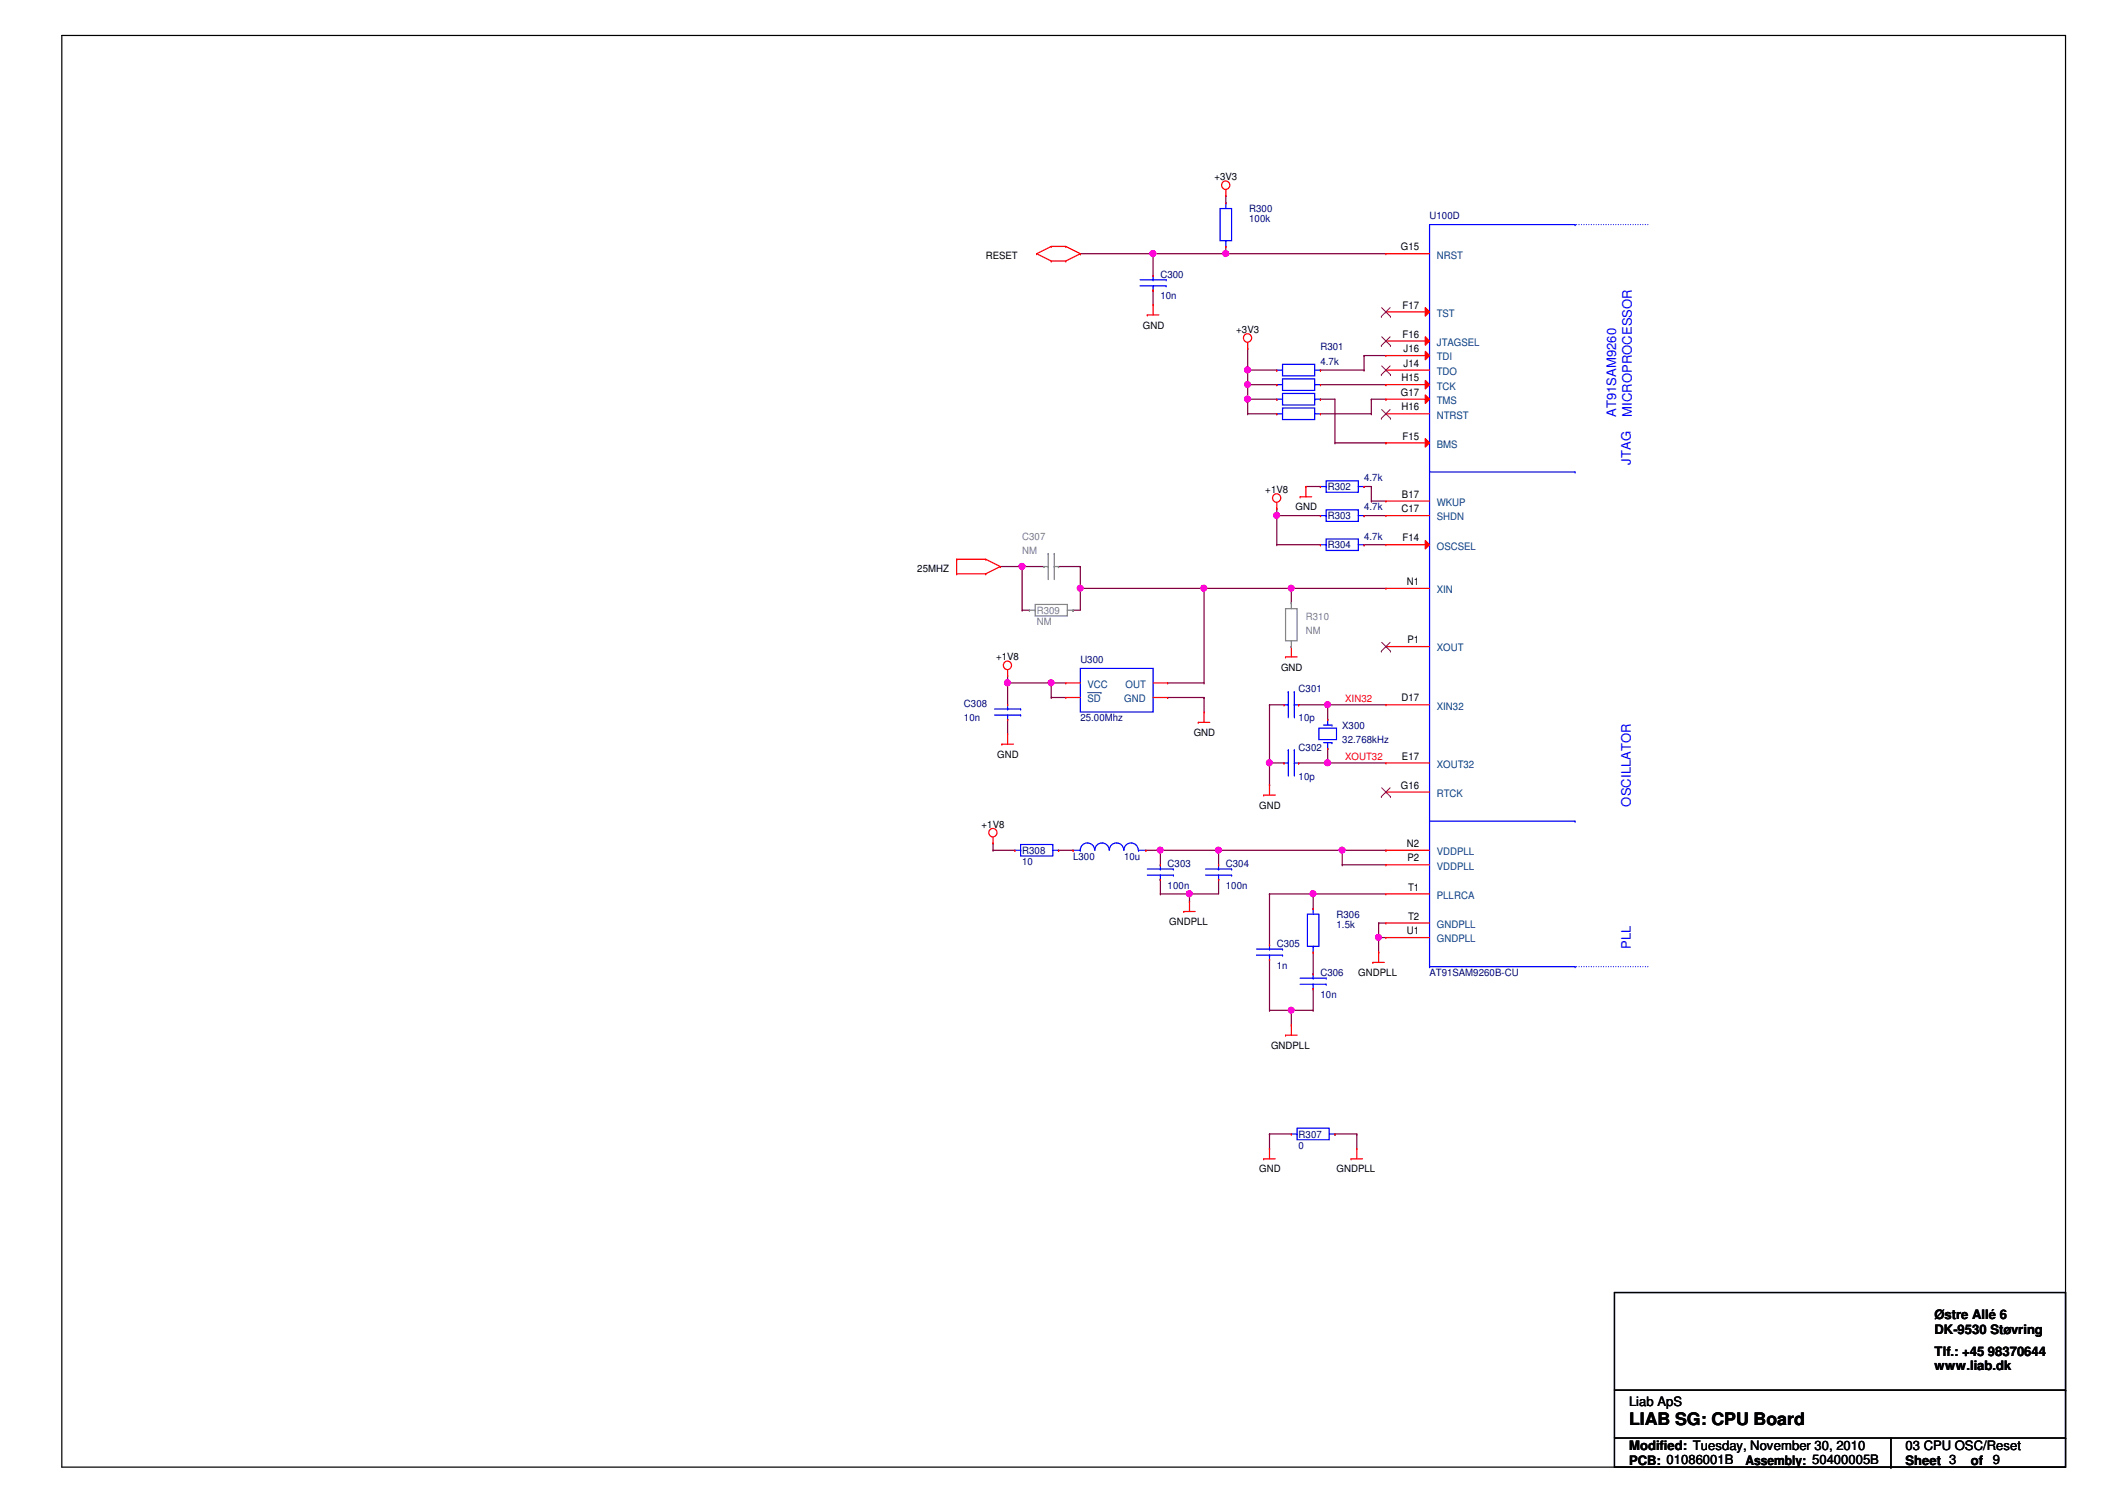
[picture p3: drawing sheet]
<svg xmlns="http://www.w3.org/2000/svg" width="297mm" height="210mm" viewBox="0 0 297 210" stroke-linecap="round" stroke-linejoin="round" font-family="sans-serif">
<path d="M8.6 5h279.9v199.9h-279.9z" fill="none" stroke="#000" stroke-width=".17"/>
<path d="M178.3 72h.1M178.3 72v4.1M185.4 98.4h.1M185.4 98.4h8.1M185.4 106.6h.1M185.4 106.6h8.1" fill="none" stroke="#800040" stroke-width=".17"/>
<circle cx="185.4" cy="98.4" r=".4" fill="#f0f"/>
<circle cx="185.4" cy="98.4" r=".4" fill="none" stroke="#f0f" stroke-width=".17"/>
<path d="M177.3 98.4h.1M177.3 98.4h2M177.3 98.4v8.2M177.3 106.6h.1" fill="none" stroke="#800040" stroke-width=".17"/>
<circle cx="177.3" cy="106.5" r=".4" fill="#f0f"/>
<circle cx="177.3" cy="106.5" r=".4" fill="none" stroke="#f0f" stroke-width=".17"/>
<path d="M177.3 109.6h.1M177.3 106.6h.1M177.3 106.6v3M177.3 106.6h2M185.4 106.6h.1M185.4 104.5v2.1" fill="none" stroke="#800040" stroke-width=".17"/>
<circle cx="185.4" cy="106.5" r=".4" fill="#f0f"/>
<circle cx="185.4" cy="106.5" r=".4" fill="none" stroke="#f0f" stroke-width=".17"/>
<path d="M178.3 72h.1M178.3 72h6.1M190.5 67.9h.1M190.5 67.9h1M181.4 98.4h.1M181.4 98.4h4M185.4 98.4h.1M185.4 98.4v2.1M181.4 106.6h.1M181.4 106.6h4" fill="none" stroke="#800040" stroke-width=".17"/>
<circle cx="178.3" cy="72" r=".4" fill="#f0f"/>
<circle cx="178.3" cy="72" r=".4" fill="none" stroke="#f0f" stroke-width=".17"/>
<g fill="none" stroke="#800040" stroke-width=".17">
<path d="M174.2 51.7h.1M174.2 51.7h4.1M184.4 55.8h.1M184.4 55.8h2M184.4 53.7h9.1M190.5 49.7h.1M190.5 49.7h3M193.5 53.7h.1M178.3 71h.1M178.3 76.1h.1M178.3 71v1M178.3 76.1h6.1"/>
<path d="M190.5 72h.1M190.5 76.1h.1M190.5 72h3M190.5 76.1h3M191.5 67.9h.1M191.5 70h.1M191.5 67.9v2.1M191.5 70h2"/>
</g>
<circle cx="174.2" cy="51.7" r=".4" fill="#f0f"/>
<circle cx="174.2" cy="51.7" r=".4" fill="none" stroke="#f0f" stroke-width=".17"/>
<path d="M174.2 48.6h.1M174.2 53.7h.1M174.2 51.7h.1M174.2 55.8h.1M174.2 48.6v7.2M174.2 53.7h4.1M174.2 55.8h4.1" fill="none" stroke="#800040" stroke-width=".17"/>
<circle cx="174.2" cy="55.7" r=".4" fill="#f0f"/>
<circle cx="174.2" cy="55.7" r=".4" fill="none" stroke="#f0f" stroke-width=".17"/>
<circle cx="174.2" cy="53.7" r=".4" fill="#f0f"/>
<circle cx="174.2" cy="53.7" r=".4" fill="none" stroke="#f0f" stroke-width=".17"/>
<path d="M171.2 35.4h.1M171.2 35.4h22.3M174.2 57.8h.1M174.2 55.8h.1M174.2 57.8h4.1M174.2 55.8v2M182.4 67.9h.1M182.4 67.9h2" fill="none" stroke="#800040" stroke-width=".17"/>
<circle cx="171.2" cy="35.4" r=".4" fill="#f0f"/>
<circle cx="171.2" cy="35.4" r=".4" fill="none" stroke="#f0f" stroke-width=".17"/>
<path d="M180.3 82.2h.1M180.3 82.2h13.2" fill="none" stroke="#800040" stroke-width=".17"/>
<circle cx="180.3" cy="82.1" r=".4" fill="#f0f"/>
<circle cx="180.3" cy="82.1" r=".4" fill="none" stroke="#f0f" stroke-width=".17"/>
<path d="M183.4 124.8h.1M183.4 124.8h10.1M177.3 158.4h.1M177.3 158.4h3M177.3 158.4v2M186.4 158.4h.1M186.4 158.4h3.1M189.5 158.4h.1M189.5 158.4v2" fill="none" stroke="#800040" stroke-width=".17"/>
<circle cx="183.4" cy="124.8" r=".4" fill="#f0f"/>
<circle cx="183.4" cy="124.8" r=".4" fill="none" stroke="#f0f" stroke-width=".17"/>
<path d="M177.3 124.8h.1M177.3 124.8h6.1v2.1M177.3 124.8v7.2M177.3 134v7.1M183.4 126.9h.1M183.4 136h.1M183.4 133v3M177.3 141.1h.1M177.3 141.1h3M180.3 141.1h.1" fill="none" stroke="#800040" stroke-width=".17"/>
<circle cx="180.3" cy="141.1" r=".4" fill="#f0f"/>
<circle cx="180.3" cy="141.1" r=".4" fill="none" stroke="#f0f" stroke-width=".17"/>
<path d="M183.4 138h.1M183.4 138v3.1M192.5 128.9h.1M192.5 130.9h.1M192.5 128.9h1M192.5 128.9v2M180.3 141.1h.1M180.3 141.1v2M180.3 141.1h3.1M183.4 141.1h.1" fill="none" stroke="#800040" stroke-width=".17"/>
<circle cx="192.5" cy="130.9" r=".4" fill="#f0f"/>
<circle cx="192.5" cy="130.9" r=".4" fill="none" stroke="#f0f" stroke-width=".17"/>
<path d="M162 118.7h.1M162 118.7h8.2M162 118.7v2.1M162 122.8h.1M162 122.8v2M192.5 130.9h.1M192.5 133h.1M192.5 130.9h1M192.5 130.9v2.1" fill="none" stroke="#800040" stroke-width=".17"/>
<circle cx="162" cy="118.7" r=".4" fill="#f0f"/>
<circle cx="162" cy="118.7" r=".4" fill="none" stroke="#f0f" stroke-width=".17"/>
<path d="M170.2 118.7h.1M170.2 118.7v2.1M170.2 118.7h17.2M187.4 118.7h.1M166.1 124.8h.1M170.2 122.8h.1M170.2 122.8v2h-4.1" fill="none" stroke="#800040" stroke-width=".17"/>
<circle cx="170.2" cy="118.7" r=".4" fill="#f0f"/>
<circle cx="170.2" cy="118.7" r=".4" fill="none" stroke="#f0f" stroke-width=".17"/>
<circle cx="187.4" cy="118.7" r=".4" fill="#f0f"/>
<circle cx="187.4" cy="118.7" r=".4" fill="none" stroke="#f0f" stroke-width=".17"/>
<path d="M187.4 118.7h.1M187.4 118.7v2.1M187.4 118.7h6.1M193.5 118.7h.1M166.1 124.8h.1M166.1 124.8v1.1M187.4 120.8h.1M187.4 120.8h6.1" fill="none" stroke="#800040" stroke-width=".17"/>
<circle cx="166.1" cy="124.8" r=".4" fill="#f0f"/>
<circle cx="166.1" cy="124.8" r=".4" fill="none" stroke="#f0f" stroke-width=".17"/>
<g fill="none" stroke="#800040" stroke-width=".17">
<path d="M150.9 35.4h.1M150.9 35.4h20.3M161 35.4h.1M161 35.4v3.1M171.2 35.4h.1M171.2 34.4v1M161 40.5h.1M161 40.5v2M138.7 117.7h.1M138.7 117.7v1M160 118.7h2M162 118.7h.1"/>
<path d="M162 124.8h.1M162 124.8h4.1"/>
</g>
<circle cx="161" cy="35.4" r=".4" fill="#f0f"/>
<circle cx="161" cy="35.4" r=".4" fill="none" stroke="#f0f" stroke-width=".17"/>
<g fill="none" stroke="#800040" stroke-width=".17">
<path d="M171.2 27.3h.1M171.2 27.3v1M184.4 51.7h.1M184.4 51.7h6.1M184.4 57.8h7.1M186.4 55.8v6M190.5 51.7h.1M190.5 49.7v2M191.5 57.8h.1M191.5 55.8h.1M191.5 55.8v2M191.5 55.8h2"/>
<path d="M193.5 55.8h.1M142.7 79.1h.1M142.7 79.1h3.1M147.8 79.1h.1M147.8 79.1h3.1M186.4 61.8h.1M186.4 61.8h7.1M193.5 61.8h.1M142.7 85.2h.1M142.7 85.2h1.1M149.9 85.2h.1M150.9 82.2h.1"/>
<path d="M150.9 82.2v3h-1M180.3 82.2h.1M180.3 82.2v2M138.7 118.7h.1M138.7 118.7h3M147.8 118.7h.1M147.8 118.7h2.1"/>
</g>
<circle cx="150.8" cy="82.1" r=".4" fill="#f0f"/>
<circle cx="150.8" cy="82.1" r=".4" fill="none" stroke="#f0f" stroke-width=".17"/>
<path d="M142.7 79.1h.1M142.7 79.1v6.1" fill="none" stroke="#800040" stroke-width=".17"/>
<circle cx="142.7" cy="79.1" r=".4" fill="#f0f"/>
<circle cx="142.7" cy="79.1" r=".4" fill="none" stroke="#f0f" stroke-width=".17"/>
<path d="M139.7 79.1h.1M139.7 79.1h3M150.9 79.1h.1M150.9 79.1v3.1M163.1 95.4h5M168.1 95.4h.1M168.1 82.2h.1M168.1 82.2h12.2M168.1 82.2v13.2" fill="none" stroke="#800040" stroke-width=".17"/>
<circle cx="168.1" cy="82.1" r=".4" fill="#f0f"/>
<circle cx="168.1" cy="82.1" r=".4" fill="none" stroke="#f0f" stroke-width=".17"/>
<path d="M146.8 95.4h.1M146.8 95.4h2M150.9 82.2h.1M150.9 82.2h17.2M163.1 97.4h5M168.1 97.4h.1M168.1 97.4v2" fill="none" stroke="#800040" stroke-width=".17"/>
<circle cx="146.8" cy="95.4" r=".4" fill="#f0f"/>
<circle cx="146.8" cy="95.4" r=".4" fill="none" stroke="#f0f" stroke-width=".17"/>
<path d="M140.7 94.4h.1M140.7 95.4h.1M140.7 94.4v4M140.7 95.4h6.1M146.8 97.4h.1M146.8 95.4h.1M146.8 97.4h2M146.8 95.4v2M140.7 100.5h.1M140.7 100.5v2" fill="none" stroke="#800040" stroke-width=".17"/>
<circle cx="140.7" cy="95.4" r=".4" fill="#f0f"/>
<circle cx="140.7" cy="95.4" r=".4" fill="none" stroke="#f0f" stroke-width=".17"/>
<g fill="none" stroke="#f00" stroke-width=".17">
<path d="M144.8 35.4h.1M144.8 35.4l2 1M146.8 34.4h.1M146.8 36.4h.1M146.8 34.4l-2 1M146.8 34.4h2M146.8 36.4h2M148.8 34.4h.1M148.8 36.4h.1M148.8 34.4l2.1 1M150.9 35.4h.1M150.9 35.4l-2.1 1"/>
<path d="M171.2 27.3h.1M171.2 26.5v.8M193.5 35.4h.1M193.5 35.4h6.1M160.2 44h.1M160.2 44h1.6M161 42.5h.1M161 42.5v1.5M174.2 48.6h.1M174.2 47.8v.8M133.6 78.1h.1M133.6 78.1h4.1"/>
<path d="M133.6 78.1v2M137.7 78.1h.1M137.7 78.1l2 1M139.7 79.1h.1M139.7 79.1l-2 1M178.3 71h.1M178.3 70.2v.8M181.6 69.4h.1M181.6 69.4h1.6M182.4 67.9h.1M182.4 67.9v1.5M133.6 80.1h.1"/>
<path d="M133.6 80.1h4.1M137.7 80.1h.1M140.7 94.4h.1M140.7 93.6v.8M148.8 97.4h.1M148.8 95.4h.1M148.8 97.4h2.1M148.8 95.4h2.1M161 97.4h2.1M161 95.4h2.1M163.1 97.4h.1M163.1 95.4h.1"/>
<path d="M168.1 99.4h.1M168.1 99.4v1.5M179.5 91.7h.1M179.5 91.7h1.6M180.3 90.3h.1M180.3 90.3v1.4M138.7 117.7h.1M138.7 116.9v.8M139.9 103.9h.1M139.9 103.9h1.6M140.7 102.5h.1M140.7 102.5v1.4"/>
<path d="M167.3 100.9h.1M167.3 100.9h1.6M176.5 111h.1M176.5 111h1.6M177.3 109.6h.1M177.3 109.6v1.4M165.3 127.3h.1M165.3 127.3h1.6M166.1 125.9h.1M166.1 125.9v1.4M191.7 134.4h.1M191.7 134.4h1.6"/>
<path d="M192.5 133h.1M192.5 133v1.4M179.5 144.6h.1M179.5 144.6h1.6M180.3 143.1h.1M180.3 143.1v1.5M176.5 161.8h.1M176.5 161.8h1.6M177.3 160.4h.1M177.3 160.4v1.4M188.7 161.8h.1M188.7 161.8h1.6"/>
<path d="M189.5 160.4h.1M189.5 160.4v1.4"/>
<circle cx="171.2" cy="25.9" r=".59"/>
<circle cx="174.2" cy="47.2" r=".59"/>
<circle cx="178.3" cy="69.5" r=".59"/>
<circle cx="140.7" cy="92.9" r=".59"/>
<circle cx="138.6" cy="116.3" r=".59"/>
</g>
<path d="M225.5 180.5h63v24.4h-63zM225.5 194.1h63M288.5 194.1h.1M225.5 200.8h63M264.1 204.9h.1M264.1 200.8v4.1M288.5 200.8h.1" fill="none" stroke="#000" stroke-width=".17"/>
<path d="M220 31.4h.1M220 31.4h-20.4v103.6M199.6 65.9h20.4M220 65.9h.1M150.9 93.3h10.1v6.1h-10.1zM199.6 114.7h20.4M220 114.7h.1M199.6 135h.1M199.6 135h20.4M220 135h.1" fill="none" stroke="#00f" stroke-width=".17"/>
<path d="M151.9 96.7h1.9M153.8 96.7h.1" fill="none" stroke="#004080" stroke-width=".14"/>
<path d="M179.5 85h1.6v4.5h-1.6zM180.3 89.5h.1M180.3 84.2h.1M180.3 90.3h.1M180.3 84.2v.8M180.3 89.5v.8" fill="none" stroke="#808080" stroke-width=".17"/>
<path d="M220 31.4h.1M230.1 31.4h-10.1M220 135h.1M230.1 135h-10.1" fill="none" stroke="#00f" stroke-width=".17" stroke-dasharray="0 .3"/>
<path d="M199 49.1l.6 .6-.6 .5z" fill="#f00"/>
<path d="M193.5 49.7h.1M193.5 49.7h6.1M199 49.1l.6 .6-.6 .5z" fill="none" stroke="#f00" stroke-width=".17"/>
<path d="M199 47l.6 .6-.6 .6z" fill="#f00"/>
<path d="M193.5 47.6h.1M193.5 47.6h6.1M199 47l.6 .6-.6 .6z" fill="none" stroke="#f00" stroke-width=".17"/>
<path d="M192.9 48.3h.1M193 47l1.2 1.3M194.1 47l-1.2 1.3M194.2 48.3h.1" fill="none" stroke="#804000" stroke-width=".14"/>
<path d="M199 43l.6 .6-.6 .6z" fill="#f00"/>
<path d="M193.5 43.6h.1M193.5 51.7h.1M193.5 43.6h6.1M193.5 51.7h6.1M199 43l.6 .6-.6 .6z" fill="none" stroke="#f00" stroke-width=".17"/>
<path d="M192.9 44.2h.1M192.9 52.3h.1M193 43l1.2 1.2M193 51.1l1.2 1.2M194.1 43l-1.2 1.2M194.1 51.1l-1.2 1.2M194.2 44.2h.1M194.2 52.3h.1" fill="none" stroke="#804000" stroke-width=".14"/>
<path d="M199 53.1l.6 .6-.6 .6z" fill="#f00"/>
<path d="M193.5 53.7h.1M193.5 53.7h6.1M199 53.1l.6 .6-.6 .6z" fill="none" stroke="#f00" stroke-width=".17"/>
<path d="M199 55.2l.6 .6-.6 .5z" fill="#f00"/>
<g fill="none" stroke="#f00" stroke-width=".17">
<path d="M193.5 55.8h.1M193.5 57.8h.1M193.5 55.8h6.1M193.5 57.8h6.1M199 55.2l.6 .6-.6 .5zM193.5 70h.1M193.5 72h.1M193.5 70h6.1M193.5 72h6.1M193.5 82.2h.1M193.5 90.3h.1M193.5 98.4h.1"/>
<path d="M193.5 82.2h6.1M193.5 90.3h6.1M193.5 98.4h6.1M193.5 118.7h.1M193.5 106.6h.1M193.5 118.7h6.1M193.5 106.6h6.1M193.5 124.8h.1M193.5 128.9h.1M193.5 120.8h.1M193.5 130.9h.1M193.5 124.8h6.1"/>
<path d="M193.5 128.9h6.1M193.5 120.8h6.1M193.5 130.9h6.1"/>
</g>
<path d="M192.9 58.4h.1M193 57.2l1.2 1.2M194.1 57.2l-1.2 1.2M194.2 58.4h.1M192.9 90.9h.1M193 89.7l1.2 1.2M194.1 89.7l-1.2 1.2M194.2 90.9h.1" fill="none" stroke="#804000" stroke-width=".14"/>
<path d="M199 61.3l.6 .5-.6 .6z" fill="#f00"/>
<path d="M193.5 61.8h.1M193.5 61.8h6.1M199 61.3l.6 .5-.6 .6z" fill="none" stroke="#f00" stroke-width=".17"/>
<path d="M199 75.5l.6 .6-.6 .6z" fill="#f00"/>
<g fill="none" stroke="#f00" stroke-width=".17">
<path d="M161 38.5h.1M171.2 34.4h.1M171.2 28.3h.1M161 40.5h.1M178.3 57.8h.1M178.3 55.8h.1M178.3 53.7h.1M178.3 51.7h.1M184.4 51.7h.1M184.4 53.7h.1M184.4 55.8h.1M184.4 57.8h.1"/>
<path d="M184.4 76.1h.1M184.4 67.9h.1M184.4 72h.1M190.5 76.1h.1M190.5 67.9h.1M190.5 72h.1M193.5 76.1h.1M193.5 76.1h6.1M199 75.5l.6 .6-.6 .6zM140.7 98.4h.1M179.3 98.4h.1M181.4 98.4h.1"/>
<path d="M140.7 100.5h.1M141.7 118.7h.1M147.8 118.7h.1M149.9 118.7h.1M160 118.7h.1M179.3 106.6h.1M181.4 106.6h.1M185.4 100.5h.1M185.4 104.5h.1M193.5 110.6h.1M193.5 110.6h6.1M162 120.8h.1"/>
<path d="M162 122.8h.1M170.2 120.8h.1M170.2 122.8h.1M177.3 132h.1M177.3 134h.1M183.4 133h.1M183.4 126.9h.1M183.4 136h.1M183.4 138h.1M180.3 158.4h.1M186.4 158.4h.1"/>
</g>
<path d="M192.9 111.3h.1M193 110l1.2 1.3M194.1 110l-1.2 1.3M194.2 111.3h.1" fill="none" stroke="#804000" stroke-width=".14"/>
<g fill="none" stroke="#00f" stroke-width=".17">
<path d="M159.2 39.9h3.7M159.2 39.1h3.7M161 39.1h.1M161 39.9h.1M161 38.5v.6M161 39.9v.6M162.9 39.9h.1M162.9 39.1h.1M170.4 29.1h1.6v4.5h-1.6zM171.2 33.6h.1M171.2 28.3h.1M171.2 28.3v.8"/>
<path d="M171.2 33.6v.8M178.3 51.7h.1M178.3 53.7h.1M178.3 55.8h.1M178.3 57.8h.1M178.3 51.7h.8M178.3 53.7h.8M178.3 55.8h.8M178.3 57.8h.8M179.1 50.9h4.5v1.6h-4.5zM179.1 52.9h4.5v1.6h-4.5zM179.1 54.9h4.5v1.7h-4.5z"/>
<path d="M179.1 57h4.5v1.6h-4.5zM183.6 51.7h.1M183.6 53.7h.1M183.6 55.8h.1M183.6 57.8h.1M183.6 51.7h.8M183.6 53.7h.8M183.6 55.8h.8M183.6 57.8h.8M184.4 76.1h.8M184.4 67.9h.8M184.4 72h.8"/>
<path d="M185.2 75.3h4.5v1.6h-4.5zM185.2 67.1h4.5v1.6h-4.5zM185.2 71.2h4.5v1.6h-4.5zM185.2 76.1h.1M185.2 67.9h.1M185.2 72h.1M189.7 76.1h.8M189.7 67.9h.8M189.7 72h.8M190.5 76.1h.1M190.5 67.9h.1M190.5 72h.1"/>
<path d="M138.9 99.9h3.6M138.9 99h3.6M140.7 99h.1M140.7 99.9h.1M140.7 98.4v.6M140.7 99.9v.6M142.5 99.9h.1M142.5 99h.1M179.3 98.4h.6M179.9 98.4h.1M179.9 96.6h.1M179.9 96.6v3.6"/>
<path d="M180.8 96.6h.1M180.8 98.4h.1M180.8 98.4h.6M180.8 96.6v3.6M141.7 118.7h.8M142.5 117.9h4.5v1.6h-4.5zM142.5 118.7h.1M147 118.7h.8M147.8 118.7h.1M149.9 118.7h1M150.9 118.7a1 1 0 0 1 1-1 1 1 0 0 1 1 1M150.9 118.7h.1"/>
<path d="M152.9 118.7a1 1 0 0 1 1-1 1 1 0 0 1 1 1M154.9 118.7a1 1 0 0 1 1-1 1 1 0 0 1 1 1M157 118.7a1 1 0 0 1 1-1 1 1 0 0 1 1 1M159 118.7h.1M159 118.7h1M179.3 106.6h.6M179.9 106.6h.1M179.9 104.7h.1M179.9 104.7v3.7M180.8 104.7h.1M180.8 106.6h.1M180.8 104.7v3.7"/>
<path d="M180.8 106.6h.6M184.2 101.7h2.4v1.6h-2.4zM184.8 101.3h1.2M184.8 103.7h1.2M185.4 104.5h.1M185.4 100.5h.1M185.4 100.5v.8M185.4 103.7v.8M186 101.3h.1M186 103.7h.1M160.2 122.2h3.7M160.2 121.4h3.7"/>
<path d="M162 121.4h.1M162 122.2h.1M162 120.8v.6M162 122.2v.6M163.9 122.2h.1M163.9 121.4h.1M168.4 122.2h3.6M168.4 121.4h3.6M170.2 121.4h.1M170.2 122.2h.1M170.2 120.8v.6M170.2 122.2v.6"/>
<path d="M172 122.2h.1M172 121.4h.1M175.5 133.4h3.6M175.5 132.5h3.6M177.3 132.5h.1M177.3 133.4h.1M177.3 132v.5M177.3 133.4v.6M179.1 133.4h.1M179.1 132.5h.1M181.6 137.5h3.6M181.6 136.6h3.6"/>
<path d="M182.6 127.7h1.6v4.5h-1.6zM183.4 132.2h.1M183.4 126.9h.1M183.4 136.6h.1M183.4 137.5h.1M183.4 126.9v.8M183.4 132.2v.8M183.4 136v.6M183.4 137.5v.5M185.2 137.5h.1M185.2 136.6h.1M180.3 158.4h.8"/>
<path d="M181.1 157.6h4.5v1.6h-4.5zM181.1 158.4h.1M185.6 158.4h.8M186.4 158.4h.1"/>
</g>
<g fill="none" stroke="#808080" stroke-width=".17">
<path d="M145.8 79.1h.1M145.8 79.1h.6M146.4 79.1h.1M146.4 77.3h.1M146.4 77.3v3.6M147.2 77.3h.1M147.2 79.1h.1M147.2 79.1h.6M147.2 77.3v3.6M147.8 79.1h.1M143.8 85.2h.1M143.8 85.2h.8"/>
<path d="M144.6 84.4h4.5v1.6h-4.5zM144.6 85.2h.1M149.1 85.2h.8M149.9 85.2h.1"/>
</g>
<circle cx="185.4" cy="98.4" r=".4" fill="#f0f"/>
<circle cx="185.4" cy="98.4" r=".4" fill="none" stroke="#f0f" stroke-width=".17"/>
<circle cx="177.3" cy="106.5" r=".4" fill="#f0f"/>
<circle cx="177.3" cy="106.5" r=".4" fill="none" stroke="#f0f" stroke-width=".17"/>
<circle cx="185.4" cy="106.5" r=".4" fill="#f0f"/>
<circle cx="185.4" cy="106.5" r=".4" fill="none" stroke="#f0f" stroke-width=".17"/>
<circle cx="178.3" cy="72" r=".4" fill="#f0f"/>
<circle cx="178.3" cy="72" r=".4" fill="none" stroke="#f0f" stroke-width=".17"/>
<circle cx="174.2" cy="51.7" r=".4" fill="#f0f"/>
<circle cx="174.2" cy="51.7" r=".4" fill="none" stroke="#f0f" stroke-width=".17"/>
<circle cx="174.2" cy="55.7" r=".4" fill="#f0f"/>
<circle cx="174.2" cy="55.7" r=".4" fill="none" stroke="#f0f" stroke-width=".17"/>
<circle cx="174.2" cy="53.7" r=".4" fill="#f0f"/>
<circle cx="174.2" cy="53.7" r=".4" fill="none" stroke="#f0f" stroke-width=".17"/>
<circle cx="171.2" cy="35.4" r=".4" fill="#f0f"/>
<circle cx="171.2" cy="35.4" r=".4" fill="none" stroke="#f0f" stroke-width=".17"/>
<circle cx="180.3" cy="82.1" r=".4" fill="#f0f"/>
<circle cx="180.3" cy="82.1" r=".4" fill="none" stroke="#f0f" stroke-width=".17"/>
<circle cx="183.4" cy="124.8" r=".4" fill="#f0f"/>
<circle cx="183.4" cy="124.8" r=".4" fill="none" stroke="#f0f" stroke-width=".17"/>
<circle cx="180.3" cy="141.1" r=".4" fill="#f0f"/>
<circle cx="180.3" cy="141.1" r=".4" fill="none" stroke="#f0f" stroke-width=".17"/>
<circle cx="192.5" cy="130.9" r=".4" fill="#f0f"/>
<circle cx="192.5" cy="130.9" r=".4" fill="none" stroke="#f0f" stroke-width=".17"/>
<circle cx="162" cy="118.7" r=".4" fill="#f0f"/>
<circle cx="162" cy="118.7" r=".4" fill="none" stroke="#f0f" stroke-width=".17"/>
<circle cx="170.2" cy="118.7" r=".4" fill="#f0f"/>
<circle cx="170.2" cy="118.7" r=".4" fill="none" stroke="#f0f" stroke-width=".17"/>
<circle cx="187.4" cy="118.7" r=".4" fill="#f0f"/>
<circle cx="187.4" cy="118.7" r=".4" fill="none" stroke="#f0f" stroke-width=".17"/>
<circle cx="166.1" cy="124.8" r=".4" fill="#f0f"/>
<circle cx="166.1" cy="124.8" r=".4" fill="none" stroke="#f0f" stroke-width=".17"/>
<circle cx="161" cy="35.4" r=".4" fill="#f0f"/>
<circle cx="161" cy="35.4" r=".4" fill="none" stroke="#f0f" stroke-width=".17"/>
<circle cx="150.8" cy="82.1" r=".4" fill="#f0f"/>
<circle cx="150.8" cy="82.1" r=".4" fill="none" stroke="#f0f" stroke-width=".17"/>
<circle cx="142.7" cy="79.1" r=".4" fill="#f0f"/>
<circle cx="142.7" cy="79.1" r=".4" fill="none" stroke="#f0f" stroke-width=".17"/>
<circle cx="168.1" cy="82.1" r=".4" fill="#f0f"/>
<circle cx="168.1" cy="82.1" r=".4" fill="none" stroke="#f0f" stroke-width=".17"/>
<circle cx="146.8" cy="95.4" r=".4" fill="#f0f"/>
<circle cx="146.8" cy="95.4" r=".4" fill="none" stroke="#f0f" stroke-width=".17"/>
<circle cx="140.7" cy="95.4" r=".4" fill="#f0f"/>
<circle cx="140.7" cy="95.4" r=".4" fill="none" stroke="#f0f" stroke-width=".17"/>
<text font-size="2.4" x="227.5" y="199">LIAB SG: CPU Board</text>
<g font-size="1.8" fill="#00f">
<text x="225.7" y="58.2" transform="rotate(-90 225.7 58.2)">AT91SAM9260</text>
<text x="227.9" y="58.2" transform="rotate(-90 227.9 58.2)">MICROPROCESSOR</text>
<text x="227.7" y="64.9" transform="rotate(-90 227.7 64.9)">JTAG</text>
<text x="227.7" y="112.6" transform="rotate(-90 227.7 112.6)">OSCILLATOR</text>
<text x="227.7" y="132.5" transform="rotate(-90 227.7 132.5)">PLL</text>
</g>
<g font-size="1.8">
<text x="270.2" y="184.2">Østre Allé 6</text>
<text x="270.2" y="186.3">DK-9530 Støvring</text>
<text x="270.2" y="189.3">Tlf.: +45 98370644</text>
<text x="270.2" y="191.3">www.liab.dk</text>
<text x="227.5" y="196.4">Liab ApS</text>
<text x="227.5" y="202.5">Modified: Tuesday, November 30, 2010</text>
<text x="266.1" y="202.5">03 CPU OSC/Reset</text>
<text x="227.5" y="204.6">PCB: 01086001B</text>
<text x="243.8" y="204.6">Assembly: 50400005B</text>
<text x="266.1" y="204.6">Sheet 3</text>
<text x="275.2" y="204.6">of</text>
<text x="278.3" y="204.5">9</text>
</g>
<g font-size="1.4">
<text x="169.6" y="25.1">+3V3</text>
<text x="195.6" y="35">G15</text>
<text x="137.7" y="36.2">RESET</text>
<text x="159.6" y="45.9">GND</text>
<text x="172.6" y="46.5">+3V3</text>
<text x="195.9" y="47.2">F16</text>
<text x="195.9" y="43.1">F17</text>
<text x="195.7" y="53.3">H15</text>
<text x="196" y="49.2">J16</text>
<text x="196" y="51.2">J14</text>
<text x="195.6" y="55.3">G17</text>
<text x="195.7" y="57.3">H16</text>
<text x="195.9" y="61.4">F15</text>
<text x="176.7" y="68.8">+1V8</text>
<text x="180.9" y="71.3">GND</text>
<text x="195.7" y="71.5">C17</text>
<text x="195.8" y="69.5">B17</text>
<text x="195.9" y="75.6">F14</text>
<text x="128.1" y="79.8">25MHZ</text>
<text x="196.5" y="81.7">N1</text>
<text x="196.6" y="89.8">P1</text>
<text x="139.1" y="92.2">+1V8</text>
<text x="178.9" y="93.6">GND</text>
<text x="195.7" y="98">D17</text>
<text x="139.3" y="105.8">GND</text>
<text x="166.7" y="102.8">GND</text>
<text x="195.8" y="106.1">E17</text>
<text x="175.8" y="112.9">GND</text>
<text x="195.6" y="110.2">G16</text>
<text x="137.1" y="115.6">+1V8</text>
<text x="196.5" y="118.3">N2</text>
<text x="196.6" y="120.3">P2</text>
<text x="196.6" y="124.4">T1</text>
<text x="163.3" y="129.2">GNDPLL</text>
<text x="196.5" y="130.5">U1</text>
<text x="196.6" y="128.4">T2</text>
<text x="189.7" y="136.3">GNDPLL</text>
<text x="177.5" y="146.5">GNDPLL</text>
<text x="175.8" y="163.7">GND</text>
<text x="186.6" y="163.7">GNDPLL</text>
</g>
<g font-size="1.4" fill="#000080">
<text x="174.5" y="29.6">R300</text>
<text x="174.5" y="31.1">100k</text>
<text x="199.6" y="30.6">U100D</text>
<text x="162" y="38.8">C300</text>
<text x="162" y="41.8">10n</text>
<text x="184.4" y="48.9">R301</text>
<text x="184.4" y="51">4.7k</text>
<text x="185.4" y="68.5">R302</text>
<text x="190.5" y="67.2">4.7k</text>
<text x="190.5" y="71.3">4.7k</text>
<text x="185.4" y="76.6">R304</text>
<text x="185.4" y="72.5">R303</text>
<text x="190.5" y="75.4">4.7k</text>
<text x="150.9" y="92.6">U300</text>
<text x="134.6" y="98.7">C308</text>
<text x="134.6" y="100.8">10n</text>
<text x="150.9" y="100.8">25.00Mhz</text>
<text x="181.4" y="96.7">C301</text>
<text x="181.4" y="100.8">10p</text>
<text x="187.4" y="101.8">X300</text>
<text x="181.4" y="104.8">C302</text>
<text x="187.4" y="103.8">32.768kHz</text>
<text x="181.4" y="108.9">10p</text>
<text x="142.7" y="119.3">R308</text>
<text x="142.7" y="120.9">10</text>
<text x="149.9" y="120.1">L300</text>
<text x="157" y="120.1">10u</text>
<text x="163.1" y="121.1">C303</text>
<text x="163.1" y="124.1">100n</text>
<text x="171.2" y="121.1">C304</text>
<text x="171.2" y="124.1">100n</text>
<text x="186.6" y="128.2">R306</text>
<text x="186.6" y="129.6">1.5k</text>
<text x="178.3" y="132.2">C305</text>
<text x="178.3" y="135.3">1n</text>
<text x="184.4" y="136.3">C306</text>
<text x="199.6" y="136.3">AT91SAM9260B-CU</text>
<text x="184.4" y="139.4">10n</text>
<text x="181.4" y="158.9">R307</text>
<text x="181.4" y="160.5">0</text>
</g>
<g font-size="1.4" fill="#004080">
<text x="200.7" y="36.1">NRST</text>
<text x="200.7" y="44.2">TST</text>
<text x="200.7" y="50.3">TDI</text>
<text x="200.7" y="48.3">JTAGSEL</text>
<text x="200.7" y="52.4">TDO</text>
<text x="200.7" y="54.4">TCK</text>
<text x="200.7" y="56.4">TMS</text>
<text x="200.7" y="58.5">NTRST</text>
<text x="200.7" y="62.5">BMS</text>
<text x="200.7" y="70.7">WKUP</text>
<text x="200.7" y="72.7">SHDN</text>
<text x="200.7" y="76.8">OSCSEL</text>
<text x="200.7" y="82.8">XIN</text>
<text x="200.7" y="91">XOUT</text>
<text x="151.9" y="98.1">SD</text>
<text x="151.9" y="96.1">VCC</text>
<text x="157" y="98.1">GND</text>
<text x="157.2" y="96.1">OUT</text>
<text x="200.7" y="99.1">XIN32</text>
<text x="200.7" y="107.2">XOUT32</text>
<text x="200.7" y="111.3">RTCK</text>
<text x="200.7" y="119.4">VDDPLL</text>
<text x="200.7" y="125.5">PLLRCA</text>
<text x="200.7" y="121.5">VDDPLL</text>
<text x="200.7" y="129.6">GNDPLL</text>
<text x="200.7" y="131.6">GNDPLL</text>
</g>
<g font-size="1.4" fill="#808080">
<text x="142.7" y="75.4">C307</text>
<text x="142.7" y="77.4">NM</text>
<text x="144.8" y="85.7">R309</text>
<text x="144.8" y="87.3">NM</text>
<text x="182.4" y="86.5">R310</text>
<text x="182.4" y="88.6">NM</text>
</g>
<g font-size="1.4" fill="#f00">
<text x="187.9" y="98">XIN32</text>
<text x="187.9" y="106.1">XOUT32</text>
</g>
</svg>
